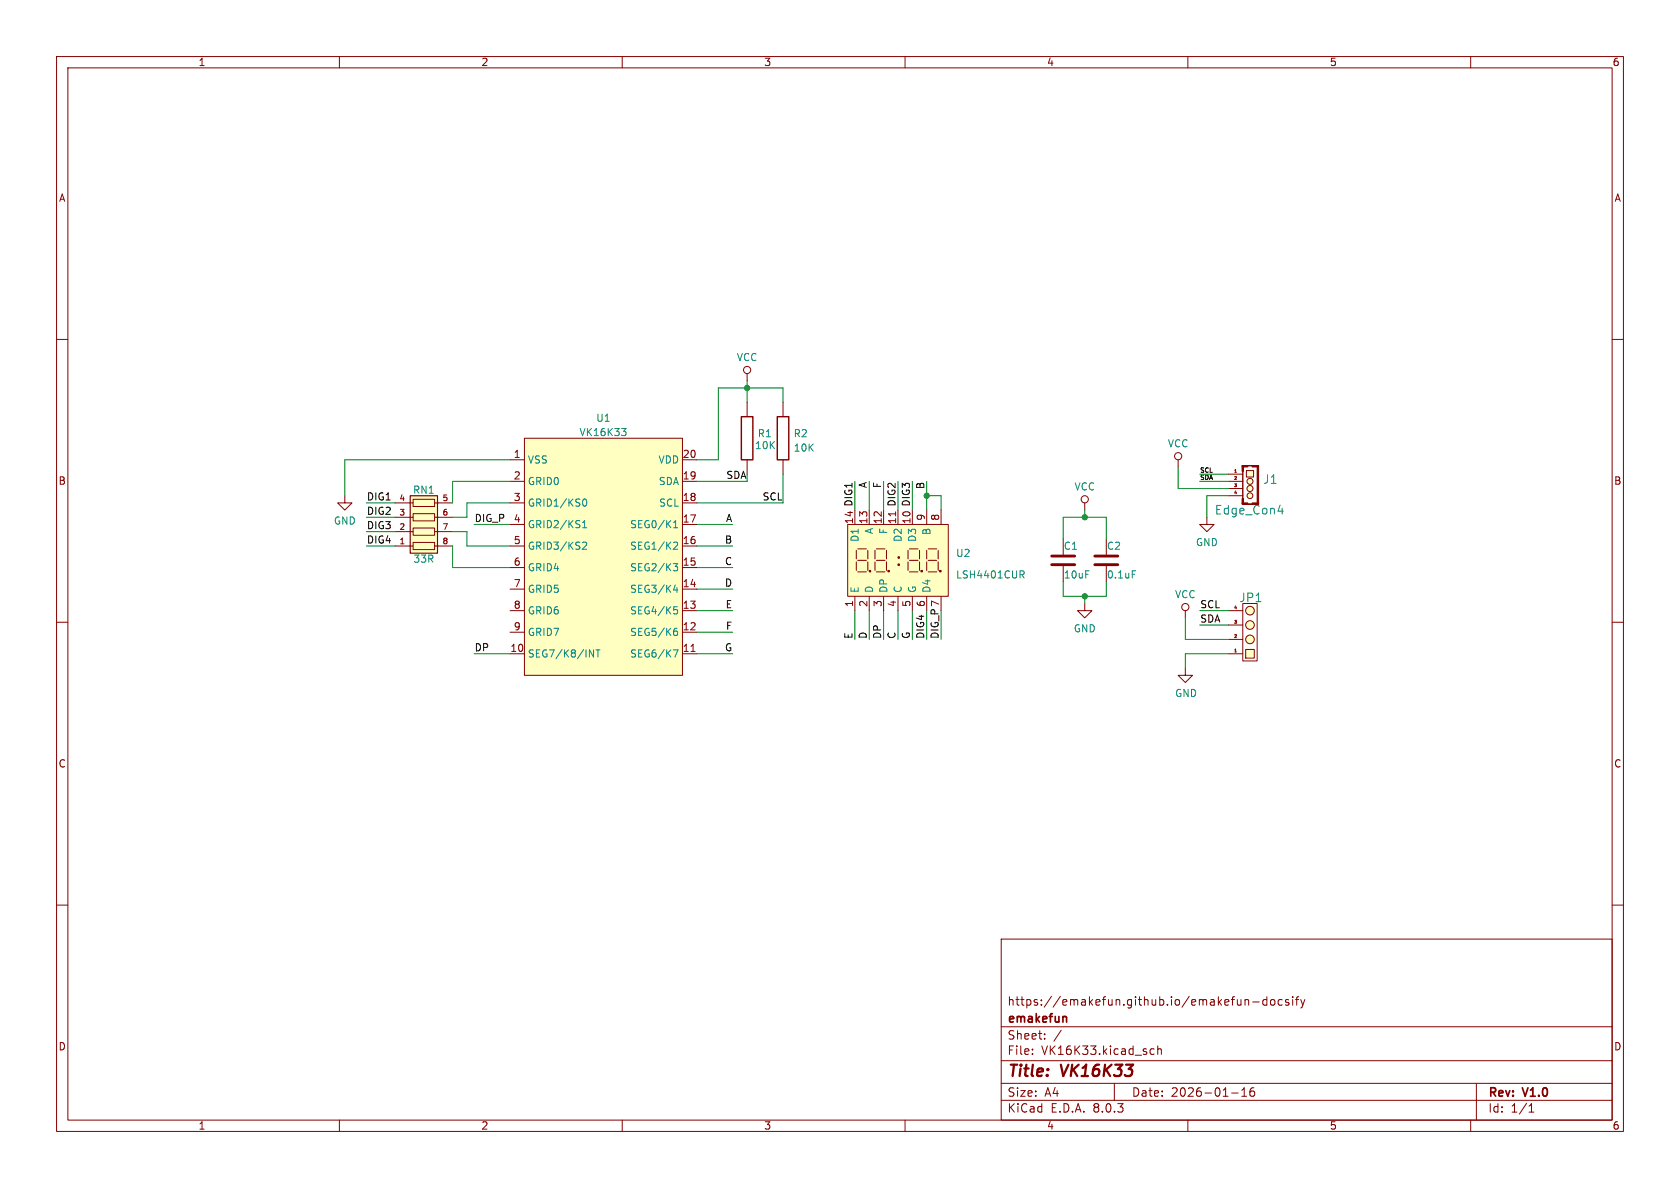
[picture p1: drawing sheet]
<svg xmlns="http://www.w3.org/2000/svg" width="297mm" height="210mm" viewBox="0 0 297 210" stroke-linecap="round" stroke-linejoin="round" font-family="sans-serif">
<g fill="none" stroke="#840000" stroke-width=".18">
<path d="M10 10h277v190h-277zM12 12h273v186h-273zM60 10v2M110 10v2M160 10v2M210 10v2M260 10v2M10 60h2M285 60h2M138.4 71.1v2.6M138.4 81.3v2.5M10 110h2"/>
<path d="M285 110h2M10 160h2M285 160h2M177 166h108v32h-108zM220.1 176.7v1M220.1 176.8l.2-.1 .4 .1v.9M221.5 177.1h1.1M224 176.8l-.5-.1-.3 .3v.4l.2 .2h.6M224 176.2v1.5M224.7 176.8l.2-.1 .4 .1 .1 .6-.2 .2-.3 .1-.2-.1zM226.7 176.8l-.5-.1-.2 .3v.4l.1 .2h.6M227.8 176.8l-.3-.1-.3 .2 .1 .2 .5 .2v.3h-.6"/>
<path d="M228.5 176.2v.1M228.5 176.7v1M229 176.7h.6M229.6 176.2l-.4 .2v1.3M230 176.7l.3 1M230.3 177.7l-.1 .4-.2 .1M230.7 176.7l-.4 1M60 198v2M110 198v2M160 198v2M177 194.5h108M177 191.5h108"/>
<path d="M177 187.5h108M177 181.5h108M182.5 186.3v.1M182.5 185.5v.1M184.7 183.6v.1M184.7 182.8v.1M187.6 182.1l-1.3 2M197 191.5v3M203.3 186.1l.3 .3 .4-.1M204 185.5l-.4-.1-.3 .3M204.7 185.5l.2-.1 .3 .1 .1 .9M204.7 184.9v1.5"/>
<path d="M210 198v2M217.7 193.2h1.2M219.5 193.8h.9M219.5 192.7l.5-.4v1.5M221.7 192.3a.59 .59 0 0 0-.7 .6v.6l.1 .2 .4 .1 .2-.1 .1-.5-.1-.3h-.5l-.2 .3M260 198v2M261 191.5v6.5M270.3 196.6h.9M270.3 195.5l.4-.4v1.5"/>
</g>
<path d="M188.3 179.7l.3 .2v.8" fill="none" stroke="#840000" stroke-width=".3"/>
<path d="M137.4 73.7h2v7.6h-2z" fill="none" stroke="#840000" stroke-width=".25"/>
<g fill="#ffffc2" stroke="#ffffc2" stroke-width=".18">
<circle cx="221" cy="107.9" r=".76"/>
<circle cx="221" cy="110.5" r=".76"/>
</g>
<path d="M220.2 114.8h1.5v1.5h-1.5z" fill="#ffffc2"/>
<circle cx="221" cy="113" r=".76" fill="#ffffc2" stroke="#ffffc2" stroke-width=".18"/>
<g fill="none" stroke="#840000" stroke-width=".18">
<path d="M132.1 71.1v2.6M132.1 81.3v2.5M188 95.3v2.7M208.3 81.3v1.3M188 100.1v2.8M209.5 108v1.2M217.2 115.6h2.5M217.2 113h2.5M217.2 110.5h2.5M217.2 108h2.5M218.3 115.2h.3M219.7 106.7h2.5v10.1h-2.5z"/>
<path d="M220.2 114.8h1.5v1.5h-1.5z"/>
<circle cx="208.3" cy="80.6" r=".63"/>
<circle cx="209.5" cy="107.3" r=".63"/>
<circle cx="221" cy="113" r=".76"/>
<circle cx="221" cy="110.5" r=".76"/>
<circle cx="221" cy="107.9" r=".76"/>
</g>
<path d="M185.9 99.8h4.1M185.9 98.3h4.1" fill="none" stroke="#840000" stroke-width=".51"/>
<path d="M131.1 73.7h2v7.6h-2z" fill="none" stroke="#840000" stroke-width=".25"/>
<path d="M220.3 83.2h1.3v1.1h-1.3z" fill="#ffffc2"/>
<g fill="#ffffc2" stroke="#ffffc2" stroke-width=".18">
<circle cx="221" cy="87.6" r=".51"/>
<circle cx="221" cy="86.4" r=".53"/>
<circle cx="221" cy="85.1" r=".53"/>
</g>
<g fill="none" stroke="#840000" stroke-width=".18">
<path d="M217.2 83.8h2.5M217.2 85.1h2.5M217.2 86.4h2.5M217.2 87.6h2.5M218.3 83.5h.3M219.7 82.3h2.7v6.9h-2.7zM219.7 83.3v4.8M220.3 83.2h1.3v1.1h-1.3z"/>
<circle cx="221" cy="86.4" r=".53"/>
<circle cx="221" cy="85.1" r=".53"/>
<circle cx="221" cy="87.6" r=".51"/>
</g>
<g fill="#840000" stroke="#840000" stroke-width=".18">
<path d="M222.2 82.3h.3v6.9h-.3z"/>
<path d="M220.6 82.3h.8z"/>
<path d="M221.4 82.3h1.1v.3h-1.1z"/>
<path d="M219.6 82.3h1v.3h-1z"/>
<path d="M219.6 88.1h.2v.9h-.2z"/>
<path d="M219.6 82.3h.2v1h-.2z"/>
</g>
<path d="M225.9 90.4h1M226.7 89.9v1" fill="none" stroke="#008484" stroke-width=".18"/>
<path d="M149.9 92.7h17.7v12.7h-17.7z" fill="#ffffc2"/>
<g fill="none" stroke="#840000" stroke-width=".18">
<path d="M61 87.6v1.3h1.2l-1.2 1.3-1.3-1.3h1.3M149.9 92.7h17.7v12.7h-17.7zM151.4 97.3v1.5M151.4 99.3v1.5M151.6 99.1h1.6M151.6 97h1.6M153.4 97.3v1.5M153.4 99.3v1.5M153.7 90.2v2.5M154.7 97.3v1.5M154.7 99.3v1.5M154.9 99.1h1.6"/>
<path d="M154.9 97h1.6M156.2 90.2v2.5M156.7 97.3v1.5M156.7 99.3v1.5M160.5 97.3v1.5M160.5 99.3v1.5M160.8 99.1h1.5M160.8 97h1.5M162.6 97.3v1.5M162.6 99.3v1.5M163.8 90.2v2.5M163.8 97.3v1.5"/>
<path d="M163.8 99.3v1.5M164.1 99.1h1.5M164.1 97h1.5M165.9 97.3v1.5M165.9 99.3v1.5M166.4 90.2v2.5M151.1 105.4v2.6M151.6 101.1h1.6M153.7 105.4v2.6M154.9 101.1h1.6M156.2 105.4v2.6M158.7 105.4v2.6"/>
<path d="M160.8 101.1h1.5M161.3 105.4v2.6M163.8 105.4v2.6M164.1 101.1h1.5M166.4 105.4v2.6M209.5 118.1v1.3h1.3l-1.3 1.3-1.2-1.3h1.2"/>
</g>
<g fill="#840000" stroke="#840000" stroke-width=".18">
<path d="M153.7 100.8h.2v.3h-.2z"/>
<path d="M157 100.8h.2v.3h-.2z"/>
<path d="M158.7 99.7h.3v.2h-.3z"/>
<path d="M158.7 98.4h.3v.3h-.3z"/>
<path d="M162.8 100.8h.3v.3h-.3z"/>
<path d="M166.1 100.8h.3v.3h-.3z"/>
</g>
<path d="M180.3 100.9h.5l.3 .3-.2 .3-.6 .1M180.6 101.6l.5 .6" fill="none" stroke="#008484" stroke-width=".18"/>
<path d="M92.7 77.5h27.9v41.9h-27.9z" fill="#ffffc2"/>
<g fill="none" stroke="#840000" stroke-width=".18">
<path d="M92.7 77.5h27.9v41.9h-27.9zM90.2 81.3h2.5M90.2 96.5h2.5M90.2 92.7h2.5M90.2 88.9h2.5M90.2 85.1h2.5M120.6 81.3h2.6M120.6 96.5h2.6M120.6 92.7h2.6M120.6 88.9h2.6M120.6 85.1h2.6M90.2 115.6h2.5"/>
<path d="M90.2 111.8h2.5M90.2 108h2.5M90.2 104.1h2.5M90.2 100.3h2.5M120.6 115.6h2.6M120.6 111.8h2.6M120.6 108h2.6M120.6 104.1h2.6M120.6 100.3h2.6M122.2 115.2h.7"/>
</g>
<g fill="none" stroke="#008484" stroke-width=".18">
<path d="M109.9 75.7h.8l-.5 .5 .4 .1 .1 .5-.3 .2h-.3M103 96l.5-.2 .2 .4-.8 .9h.8M103 93.3h.7M103 88.7l.1-.4 .2-.1a.68 .68 0 0 1 .4 .6 .68 .68 0 0 1-.4 .7l-.2-.1-.1-.4M103 92.4l.4-.4v1.3M119 99.6h.8l-.4 .5 .3 .1 .1 .5-.2 .2h-.4M119.1 93.3h.7M119.1 92.4l.3-.4v1.3M119.1 95.9l.5-.1 .2 .4-.8 .9h.8M104.2 114.9l.7 1.2v-1.2M105.4 114.9h.7M105.7 114.9v1.2"/>
<path d="M119 114.9h.9l-.6 1.2M119.1 107.8l.5-.1 .2 .3-.1 .5h-.6M119.1 107.3h.6M119.2 111.6h.4l.2 .2-.1 .5h-.5M119.4 103.4l-.3 .9h.8M119.7 111.1h-.4l-.2 .3M119.7 103.9v.8"/>
</g>
<path d="M72.5 87.6h4.8v10.2h-4.8z" fill="#ffffc2"/>
<path d="M72.5 87.6h4.8v10.2h-4.8z" fill="none" stroke="#840000" stroke-width=".2"/>
<g fill="none" stroke="#840000" stroke-width=".18">
<path d="M132.1 66v1.3M69.8 96.5h3.2M69.8 94h3.2M69.8 91.4h3.2M69.8 88.9h3.2M73 95.9h3.8v1.3h-3.8zM73 93.3h3.8v1.3h-3.8zM73 90.8h3.8v1.3h-3.8zM73 88.3h3.8v1.2h-3.8zM76.8 96.5h3.2M76.8 94h3.2M76.8 91.4h3.2"/>
<path d="M76.8 88.9h3.2M191.8 88.9v1.3M195.6 95.3v2.7M213.4 91.4v1.3h1.2l-1.2 1.3-1.3-1.3h1.3M191.8 106.7v1.3h1.2l-1.2 1.2-1.3-1.2h1.3M195.6 100.1v2.8"/>
<circle cx="132.1" cy="65.4" r=".63"/>
<circle cx="191.8" cy="88.3" r=".63"/>
</g>
<path d="M193.5 99.8h4.1M193.5 98.3h4.1" fill="none" stroke="#840000" stroke-width=".51"/>
<path d="M200.2 100.9h.6" fill="none" stroke="#008484" stroke-width=".18"/>
<g fill="none" stroke="#008400" stroke-width=".18">
<path d="M132.1 67.3v3.8M138.4 71.1v-2.5h-11.4v12.7h-3.8M64.8 91.4h5M64.8 94h5M64.8 88.9h5M64.8 96.5h5M80 96.5v3.8h10.2M80 94h2.5v2.5h7.7M83.8 92.7h6.4M90.2 85.1h-10.2v3.8M90.2 88.9h-7.7v2.5h-2.5M90.2 81.3h-29.2v6.3"/>
<path d="M123.2 85.1h8.9M123.2 92.7h6.3M123.2 96.5h6.3M138.4 83.8v5.1h-15.2M151.1 85.1v5.1M153.7 85.1v5.1M156.2 85.1v5.1M158.7 85.1v5.1M161.3 85.1v5.1M163.8 87.6h2.6v2.6M163.8 85.1v5.1M188 95.3v-3.9h7.6v3.9"/>
<path d="M191.8 90.2v1.2M208.3 82.6v3.8h8.9M212.1 85.1h5.1M212.1 83.8h5.1M217.2 87.6h-3.8v3.8M83.8 115.6h6.4M123.2 104.1h6.3M123.2 100.3h6.3M123.2 115.6h6.3M123.2 108h6.3M123.2 111.8h6.3M151.1 108v5"/>
<path d="M153.7 108v5M156.2 108v5M158.7 108v5M161.3 108v5M163.8 108v5M166.4 108v5M188 102.9v2.5h7.6v-2.5M191.8 105.4v1.3M209.5 109.2v3.8h7.7M212.1 108h5.1M212.1 110.5h5.1M217.2 115.6h-7.7v2.5"/>
</g>
<g fill="#008400" stroke="#008400" stroke-width=".18">
<circle cx="163.8" cy="87.6" r=".46"/>
<circle cx="191.8" cy="91.4" r=".46"/>
<circle cx="191.8" cy="105.4" r=".46"/>
<circle cx="132.1" cy="68.6" r=".46"/>
</g>
<g font-size="2.8" fill="#840000">
<text x="178" y="190.9">Title:</text>
<text x="187.7" y="190.9">VK16K33</text>
</g>
<g font-size="2.1" fill="#008484">
<text x="223.2" y="85.7">J1</text>
<text x="214.7" y="91.2">Edge_Con4</text>
<text x="219" y="106.7">JP1</text>
</g>
<g font-size="2.1" fill="#840000">
<text x="178" y="178">https://emakefun.github.io/emakefun-docsify</text>
<text x="178" y="184">Sheet:</text>
<text x="178" y="181.2">emakefun</text>
<text x="178" y="186.7">File:</text>
<text x="184.1" y="186.7">VK16K33.kicad_sch</text>
<text x="178" y="196.9">KiCad</text>
<text x="178" y="194.1">Size:</text>
<text x="184.7" y="194.1">A4</text>
<text x="185.7" y="196.9">E.D.A.</text>
<text x="193.3" y="196.9">8.0.3</text>
<text x="200" y="194.1">Date:</text>
<text x="207" y="194.1">2026-01-16</text>
<text x="263" y="194.3">Rev:</text>
<text x="263" y="196.9">Id:</text>
<text x="267.1" y="196.9">1/1</text>
<text x="269.4" y="194.3">V1.0</text>
</g>
<g font-size="1.8" fill="#840000">
<text x="35" y="11.9">1</text>
<text x="85" y="11.9">2</text>
<text x="135" y="11.9">3</text>
<text x="185" y="11.9">4</text>
<text x="235" y="11.9">5</text>
<text x="285" y="11.9">6</text>
<text x="10.3" y="35.9">A</text>
<text x="285.3" y="35.9">A</text>
<text x="90.7" y="81">1</text>
<text x="120.6" y="81">20</text>
<text x="10.3" y="85.9">B</text>
<text x="90.7" y="84.8">2</text>
<text x="90.7" y="88.6">3</text>
<text x="120.6" y="88.6">18</text>
<text x="120.6" y="84.8">19</text>
<text x="285.3" y="85.9">B</text>
<text x="90.7" y="92.5">4</text>
<text x="120.6" y="92.5">17</text>
<text x="153.4" y="92.8" transform="rotate(-90 153.4 92.8)">13</text>
<text x="156" y="92.8" transform="rotate(-90 156 92.8)">12</text>
<text x="163.6" y="92.1" transform="rotate(-90 163.6 92.1)">9</text>
<text x="166.1" y="92.1" transform="rotate(-90 166.1 92.1)">8</text>
<text x="90.7" y="96.3">5</text>
<text x="90.7" y="100.1">6</text>
<text x="120.6" y="100.1">15</text>
<text x="120.6" y="96.3">16</text>
<text x="90.7" y="103.9">7</text>
<text x="90.7" y="107.7">8</text>
<text x="120.6" y="107.7">13</text>
<text x="120.6" y="103.9">14</text>
<text x="150.9" y="107.4" transform="rotate(-90 150.9 107.4)">1</text>
<text x="153.4" y="107.4" transform="rotate(-90 153.4 107.4)">2</text>
<text x="156" y="107.4" transform="rotate(-90 156 107.4)">3</text>
<text x="158.5" y="107.4" transform="rotate(-90 158.5 107.4)">4</text>
<text x="161" y="107.4" transform="rotate(-90 161 107.4)">5</text>
<text x="163.6" y="107.4" transform="rotate(-90 163.6 107.4)">6</text>
<text x="90.7" y="111.5">9</text>
<text x="120.6" y="111.5">12</text>
<text x="90.1" y="115.3">10</text>
<text x="120.6" y="115.3">11</text>
<text x="10.3" y="135.9">C</text>
<text x="285.3" y="135.9">C</text>
<text x="10.3" y="185.9">D</text>
<text x="285.3" y="185.9">D</text>
<text x="35" y="199.9">1</text>
<text x="85" y="199.9">2</text>
<text x="135" y="199.9">3</text>
<text x="185" y="199.9">4</text>
<text x="235" y="199.9">5</text>
<text x="285" y="199.9">6</text>
</g>
<g font-size="1.8" fill="#008484">
<text x="130.2" y="64">VCC</text>
<text x="102.3" y="77.3">VK16K33</text>
<text x="105.3" y="74.8">U1</text>
<text x="133.9" y="77.5">R1</text>
<text x="140.2" y="77.5">R2</text>
<text x="93.2" y="82.1">VSS</text>
<text x="116.3" y="82.1">VDD</text>
<text x="133.4" y="79.6">10K</text>
<text x="140.2" y="80">10K</text>
<text x="206.4" y="79.3">VCC</text>
<text x="72.9" y="87.5">RN1</text>
<text x="93.2" y="86">GRID0</text>
<text x="93.2" y="89.8">GRID1/KS0</text>
<text x="116.4" y="86">SDA</text>
<text x="116.4" y="89.8">SCL</text>
<text x="189.9" y="86.9">VCC</text>
<text x="58.9" y="92.9">GND</text>
<text x="93.2" y="93.6">GRID2/KS1</text>
<text x="111.3" y="93.6">SEG0/K1</text>
<text x="152" y="95.9" transform="rotate(-90 152 95.9)">D1</text>
<text x="154.5" y="94.5" transform="rotate(-90 154.5 94.5)">A</text>
<text x="157.1" y="94.5" transform="rotate(-90 157.1 94.5)">F</text>
<text x="159.6" y="95.9" transform="rotate(-90 159.6 95.9)">D2</text>
<text x="162.2" y="95.9" transform="rotate(-90 162.2 95.9)">D3</text>
<text x="164.7" y="94.7" transform="rotate(-90 164.7 94.7)">B</text>
<text x="73" y="99.7">33R</text>
<text x="93.2" y="97.4">GRID3/KS2</text>
<text x="93.2" y="101.2">GRID4</text>
<text x="111.3" y="101.2">SEG2/K3</text>
<text x="111.3" y="97.4">SEG1/K2</text>
<text x="168.9" y="98.7">U2</text>
<text x="188" y="97.4">C1</text>
<text x="195.6" y="97.4">C2</text>
<text x="211.3" y="96.7">GND</text>
<text x="93.2" y="105">GRID5</text>
<text x="111.3" y="105">SEG3/K4</text>
<text x="152" y="104.9" transform="rotate(-90 152 104.9)">E</text>
<text x="154.5" y="104.9" transform="rotate(-90 154.5 104.9)">D</text>
<text x="157.1" y="104.9" transform="rotate(-90 157.1 104.9)">DP</text>
<text x="159.6" y="104.9" transform="rotate(-90 159.6 104.9)">C</text>
<text x="162.2" y="104.9" transform="rotate(-90 162.2 104.9)">G</text>
<text x="164.7" y="104.9" transform="rotate(-90 164.7 104.9)">D4</text>
<text x="168.9" y="102.5">LSH4401CUR</text>
<text x="188" y="102.5">10uF</text>
<text x="195.6" y="102.5">0.1uF</text>
<text x="207.6" y="106">VCC</text>
<text x="93.2" y="108.8">GRID6</text>
<text x="93.2" y="112.6">GRID7</text>
<text x="111.3" y="112.6">SEG5/K6</text>
<text x="111.3" y="108.8">SEG4/K5</text>
<text x="189.7" y="112">GND</text>
<text x="93.2" y="116.4">SEG7/K8/INT</text>
<text x="111.3" y="116.4">SEG6/K7</text>
<text x="207.6" y="123.4">GND</text>
</g>
<g font-size="1.8">
<text x="64.8" y="88.6">DIG1</text>
<text x="134.7" y="88.6">SCL</text>
<text x="153.3" y="86.4" transform="rotate(-90 153.3 86.4)">A</text>
<text x="155.9" y="86.4" transform="rotate(-90 155.9 86.4)">F</text>
<text x="163.5" y="86.6" transform="rotate(-90 163.5 86.6)">B</text>
<text x="64.8" y="93.6">DIG3</text>
<text x="64.8" y="91.1">DIG2</text>
<text x="83.8" y="92.4">DIG_P</text>
<text x="128.2" y="92.4">A</text>
<text x="150.9" y="92.8" transform="rotate(-90 150.9 92.8)">14 DIG1</text>
<text x="158.5" y="92.8" transform="rotate(-90 158.5 92.8)">11 DIG2</text>
<text x="161" y="92.8" transform="rotate(-90 161 92.8)">10 DIG3</text>
<text x="64.8" y="96.2">DIG4</text>
<text x="128.1" y="96.2">B</text>
<text x="128.1" y="100">C</text>
<text x="128.1" y="103.8">D</text>
<text x="128.2" y="107.6">E</text>
<text x="212.1" y="107.6">SCL</text>
<text x="128.2" y="111.4">F</text>
<text x="150.8" y="113" transform="rotate(-90 150.8 113)">E</text>
<text x="153.3" y="113" transform="rotate(-90 153.3 113)">D</text>
<text x="155.9" y="113" transform="rotate(-90 155.9 113)">DP</text>
<text x="158.4" y="113" transform="rotate(-90 158.4 113)">C</text>
<text x="160.9" y="113" transform="rotate(-90 160.9 113)">G</text>
<text x="163.5" y="113" transform="rotate(-90 163.5 113)">DIG4</text>
<text x="166" y="113" transform="rotate(-90 166 113)">DIG_P 7</text>
<text x="212.1" y="110.1">SDA</text>
<text x="83.8" y="115.2">DP</text>
<text x="128.1" y="115.2">G</text>
</g>
<text font-size="1.8" fill="#008400" x="128.3" y="84.7">SDA</text>
<g font-size="1.4" fill="#840000">
<text x="70.5" y="88.6">4</text>
<text x="78.1" y="88.6">5</text>
<text x="70.5" y="93.7">2</text>
<text x="70.5" y="91.2">3</text>
<text x="78.1" y="91.2">6</text>
<text x="78.1" y="93.7">7</text>
<text x="70.5" y="96.3">1</text>
<text x="78.1" y="96.3">8</text>
</g>
<g font-size="1.1">
<text x="212.1" y="83.6">SCL</text>
<text x="212.1" y="84.9">SDA</text>
</g>
<g font-size=".7" fill="#840000">
<text x="218" y="83.6">1</text>
<text x="218" y="84.8">2</text>
<text x="218" y="86.1">3</text>
<text x="218" y="87.4">4</text>
<text x="218" y="107.7">4</text>
<text x="218" y="112.8">2</text>
<text x="218" y="110.2">3</text>
<text x="218" y="115.3">1</text>
</g>
</svg>
